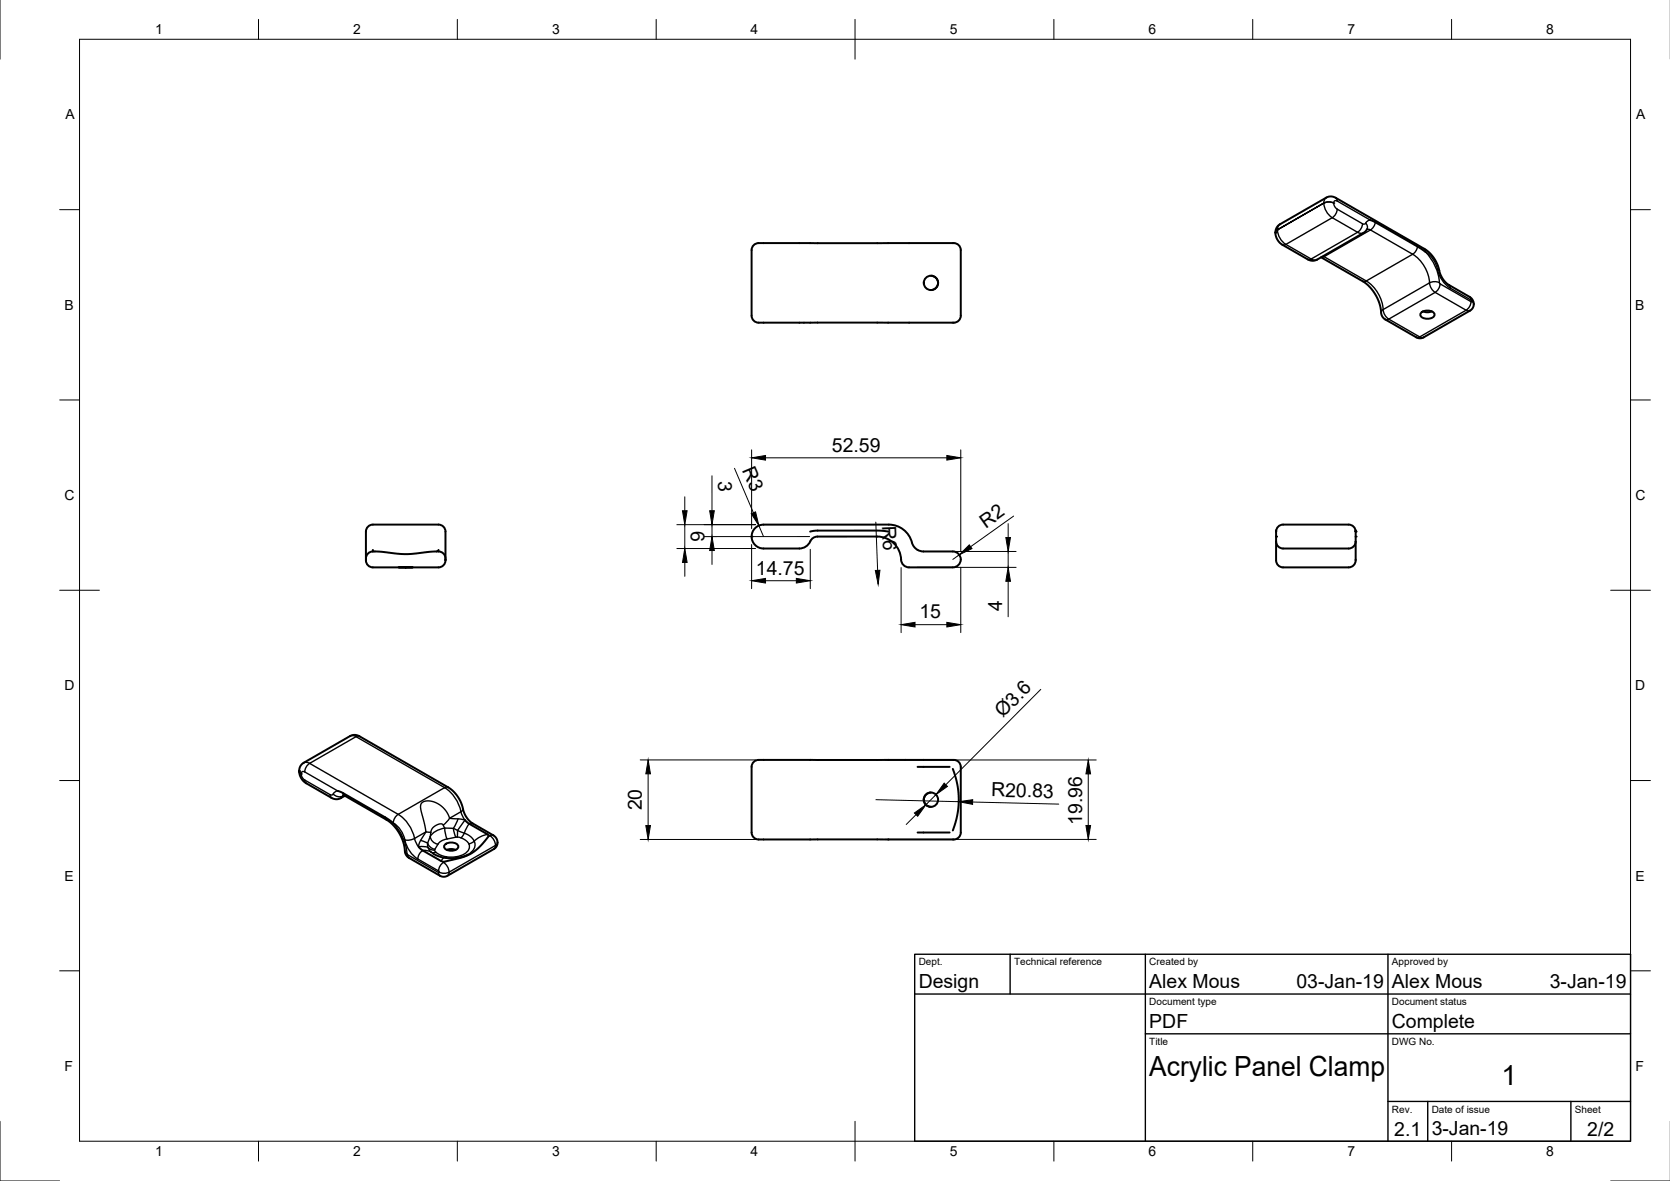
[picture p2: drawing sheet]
<svg xmlns="http://www.w3.org/2000/svg" width="420mm" height="297mm" viewBox="0 0 420 297" stroke-linecap="round" stroke-linejoin="round" font-family="sans-serif">
<!-- layer: Visible -->
<g fill="none" stroke="#000" stroke-width=".5">
<path d="M343.9 57.6l-.8 1-11.7 6.7-1 .3-1.3-.3-6.8-3.9-1-1.2-.4-1.6 .3-1.3 .8-.9 11.8-6.7 1-.3 .9 .2 23.5 13.6 1 1 .9 1.3 .7 1.3 .7 2.5 1.1 1.6 .8 .7 5.4 3.1 .6 .5 .4 1.2-.4 1.2-.5 .5-11.8 6.8-.7 .2-.8-.1-8.5-5-.5-.9-.4-2.2-.8-2.1-1.2-1.9-1.4-1.5-11.4-6.7M344.7 55.3l1.2 .6 10.7 6.1 2 1.3M189.6 61.7l1.2-.6h49.1a1.75 1.75 0 0 1 1.8 1.8v16.5a1.86 1.86 0 0 1-1.9 1.8h-48.6a1.92 1.92 0 0 1-2.1-1.8v-16.5zM234.2 69.4a1.8 1.8 0 0 1 1.8 1.8 1.8 1.8 0 0 1-1.8 1.8M357.5 78.7a2.35 2.35 0 0 1 3.4 .3 1.55 1.55 0 0 1-2 1.2 1.37 1.37 0 0 1-1.5-1.2zM360.2 78.3l-.8 .2-1.4-.2M93.8 138.3v.4M93.8 138.7a1.75 1.75 0 0 0-1.7 1.8M110.3 138.3v.4l-7.7 .7-8.8-.7M110.3 138.7a1.75 1.75 0 0 1 1.8 1.8M190.2 132.6l1.2-.6h.7l31.5-.1a6.1 6.1 0 0 1 6 5 3 3 0 0 0 2.7 1.8h6.6a2.07 2.07 0 0 1 2.7 1.3 2.07 2.07 0 0 1-1.3 2.6l-11.6 .1a2 2 0 0 1-2-1.9 6 6 0 0 0-6-5.8h-15a2.31 2.31 0 0 0-2.1 1.7 3 3 0 0 1-2.5 1.3h-9a3 3 0 0 1-2.8-2 3 3 0 0 1 .9-3.4zM223.4 133.7l-2.5-.3-15.3 .1-1.8 .2"/>
<path d="M321.1 133.7v2.5M321.1 136.2v4.7a1.76 1.76 0 0 0 1.7 1.8h16.5a1.86 1.86 0 0 0 1.8-2v-4.5M321.1 136.2a1.75 1.75 0 0 0 1.7 1.8h16.5a1.75 1.75 0 0 0 1.8-1.8M321.1 133.7a1.75 1.75 0 0 1 1.7-1.8h16.5a1.75 1.75 0 0 1 1.8 1.8M321.1 133.4v.3M321.1 133.4v.1M341.1 133.4v.3M341.1 133.5v.2M341.1 133.4v.1M341.1 133.7v2.5M341.1 133.7h.1M92.1 140.9v.1"/>
<path d="M92.1 141a1.75 1.75 0 0 0 1.7 1.7h16.5a1.75 1.75 0 0 0 1.8-1.7M100.3 142.7h3.6zM112.1 140.7v.2M112.1 140.7v-6.7a1.92 1.92 0 0 0-1.8-2.1h-16.5a1.92 1.92 0 0 0-1.7 2.1v6.9M112.1 140.7h.1M112.1 140.9v.1M75.3 193.9h.1M75.3 193.9l.5 .8M85 198.9l1.2 .5 10.7 6.2 1.9 1.3M86.3 199.9l11.9 6.9 1.5 1.7 1.1 1.8 .8 2 .4 2.3 .4 .8 8.6 5 .9 .1 .7-.2 11.7-6.8 .8-1v-1.2l-.7-1-5.6-3.3-1-.9-1-1.5-.6-2.2-.7-1.5-.9-1.3-1.2-1.1-23-13.3-.8-.3-1.4 .2-11.8 6.8-.7 .6-.4 .9v.9l.3 1.1 .6 .9 .8 .7 6.9 3.9 1.3 .1 1.6-.9M189.6 191.6l1.3-.5h49a1.75 1.75 0 0 1 1.8 1.8v16.5a1.86 1.86 0 0 1-1.9 1.7h-48.6a1.92 1.92 0 0 1-2.1-1.7v-16.5zM230.9 192.9h8"/>
<path d="M234.2 199.3a1.8 1.8 0 0 0-1.8 1.8 1.8 1.8 0 0 0 1.8 1.8M239.7 193.4l1.1 3.8 .4 3.9-.3 3.7-1.2 4.1M105.3 213l1.1 .9 4.6 2.7M109 214.7l2.1 .9 2.3 .3 2.3-.3 2-.6M111.9 212.5a2.35 2.35 0 0 1 3.4 .3 1.55 1.55 0 0 1-2.1 1.2 1.37 1.37 0 0 1-1.5-1.2zM114.6 213.8l-.8-.3-1.4 .3M117 206.3l1 .9 4.7 2.7M122.9 210.4l-2.3 2.7-2.1 1.6-2.3 .9-4.3 1.1M230.9 209.4h8"/>
<circle cx="234.2" cy="71.2" r="1.8"/>
<circle cx="234.2" cy="201.1" r="1.8"/>
</g>
<g fill="#000">
<circle cx="320.9" cy="58.5" r=".25"/>
<circle cx="189.1" cy="135" r=".25"/>
<circle cx="321.1" cy="135" r=".25"/>
<circle cx="341.1" cy="133.7" r=".25"/>
<circle cx="341.1" cy="135" r=".25"/>
<circle cx="75.3" cy="193.9" r=".25"/>
</g>
<!-- layer: Visible Narrow -->
<g fill="none" stroke="#000" stroke-width=".35">
<path d="M321.4 57.8l-.5 .7M321.4 57.8l.5 1.8 .7 1.1 .9 .8M322 56.4a1.51 1.51 0 0 0-.6 1.4M333.1 51.1l-11.7 6.7 11.7-6.7M333.1 51.1l.4 1.8 .8 1.1 .9 .8M333.1 51.1a2.73 2.73 0 0 1 2.4 0M333.7 49.7a1.51 1.51 0 0 0-.6 1.4M335.2 54.8l6.4 3.6M335.2 54.8l-11.7 6.7M335.5 51.1l.2 .7 .7 .8M336.1 49.8l.3 .8M336.4 52.6a2.72 2.72 0 0 1-1.2 2.2"/>
<path d="M336.4 50.6l8.3 4.7a1.33 1.33 0 0 0-1.1 .8M336.4 52.6l6.4 3.7M336.4 50.6l-.6-.1-.3 .6M341.6 58.4l-11.7 6.7M341.6 58.4a1.5 1.5 0 0 0 1.5 .2M342.8 56.3a2.72 2.72 0 0 1-1.2 2.1M343.6 56.1a.53 .53 0 0 1-.8 .2M343.6 56.1a1.34 1.34 0 0 1 .3 1.5M343.9 57.7l.9 .1M344.8 57.8l10.6 6.1M344.8 57.8l-11.7 6.8M346 55.9l-.3 .9-.9 1"/>
<path d="M323.5 61.5l6.4 3.6M323.5 61.5l-.9 .1M329.9 65.1l-.9 .1M329.9 65.1a1.5 1.5 0 0 0 1.5 .2M332.9 64.4l.2 .2M333.1 64.6l-.7 .1M333.1 64.6l10.6 6.1M343.7 70.7l-.8 .1M343.7 70.7a9.4 9.4 0 0 1 4.3 7.2M348 77.9l-.5 .7M348 77.9l.4 1.3 1 1.1M355.4 63.9l-11.7 6.8"/>
<path d="M355.4 63.9a9.4 9.4 0 0 1 4.3 7.2M356.6 62l-.3 .9-.9 1M358.3 62.6l.4 .8M358.7 63.4a6.7 6.7 0 0 1 2.9 4.3M358.7 63.4l-.1-.1a12.4 12.4 0 0 1 3.5 7.8M359.7 71.1l-11.7 6.8M359.7 71.1l.4 1.4 1 1M361.1 73.5l-11.7 6.8M361.1 73.5l7.8 4.5M361.6 67.7a7.5 7.5 0 0 0 3.3 4.8M361.6 67.7l.5 .4M362.1 71.1l-1.5-.3-.9 .3"/>
<path d="M362.1 71.1l.2 .3M362.3 71.4a2.72 2.72 0 0 1-1.2 2.1M362.3 71.4l7.8 4.5M364.5 71.7l.4 .8M364.9 72.5l5.2 3M368.9 78l-11.7 6.7M368.9 78l.5 .2 .5-.1M369.7 74.7l.4 .8M370.1 75.5l.2 .3M370.1 75.9a2.72 2.72 0 0 1-1.2 2.1M370.3 75.8l.5 .7M370.3 75.8l-.2 .1"/>
<path d="M349.4 80.3l7.8 4.4M349.4 80.3h-.9M357.2 84.7l-.9 .1M357.2 84.7l.5 .2 .5-.1M75.3 193.9l.5 .8M75.8 194.7l.1 .7 .8 .8M76.4 191.9a1.5 1.5 0 0 1 1.5 .1 2.72 2.72 0 0 0-1.2 2.1M76.7 194.1l8.3 4.8a1.33 1.33 0 0 0-1.2 .8M76.7 196.2l6.3 3.7M76.7 194.1h-.7l-.2 .6M76.7 196.2l.3 .8M83 199.9l.4 .8"/>
<path d="M83.8 199.7l.8 .5a1.86 1.86 0 0 0 1.6 0M83.8 199.7a.53 .53 0 0 1-.8 .2M86.3 199.5l.3 .6M86.4 200l-.2 .2M88.1 185.1a1.5 1.5 0 0 1 1.5 .2M89.6 185.3l-11.7 6.7 22.3 12.8 11.7-6.7M89.6 185.3l22.3 12.8M90.4 185.2l-.8 .1M111.9 198.1a9.4 9.4 0 0 1 4.1 6.1M112.7 198l-.8 .1M86.2 200.2l-.4 .5M86.6 200l-.4 .2"/>
<path d="M96.9 205.6l.4 .6M98.9 207a7.1 7.1 0 0 1 3.1 5l.7 1.4 .8 1.3 1.6 1.4M98.9 207l-.1-.1a12.4 12.4 0 0 1 3.6 7.8M98.9 207a2.72 2.72 0 0 1 1.3-2.2 9.4 9.4 0 0 1 4.1 6.1M101.9 214l.5 .7M102.4 214.7l.2 .3M102.5 215l7.8 4.5M102.6 215l.3 .8M104.3 210.9l.5 1.3 .5 .8M104.3 210.9l-1.5 .4h-.9M105.1 216.1l5.2 3M105.3 213l1.1-.1 1.3 .3"/>
<path d="M105.8 211.4l1.8 .7a2.41 2.41 0 0 0 1.8 1.5M107.2 209.2l-1.5 2.4-.4 1.4M107.2 209.2l-2.9 1.7M107.2 209.2l1.2 .1M107.7 213.2l.8 1.1M107.7 213.2l.5 .4 1.1 .2M108.3 210.4l-.7 1.7 .1 1.1M108.3 210.4a2.24 2.24 0 0 0 1.9 1.9M108.4 209.3l-.1 1.1M108.5 214.3l.5 .4M108.5 214.3l.5 .2 .7-.1M108.5 214.3a2.02 2.02 0 0 0-3.3 1.3l-.1 .4"/>
<path d="M109.3 213.8l.4 .6M109.4 213.6l-.1 .2M109.7 214.4l1.2 .7 1.4 .4M110.2 212.3l-.8 1.3M110.3 219.1l.2 .3M110.3 219.5l.4 .8M110.5 219.4l-.2 .1M111 216.6l.6 .3M111 216.6l.9 .1-.3 .2M111.6 216.9l1 1.1 .4 1.4M111.6 216.9a2.72 2.72 0 0 0-1.3 2.2M111.8 215.7l-.4 .2-.4 .7"/>
<path d="M111.9 208.3l.2 1.5 .4 1.2M111.9 208.3l2.2 .1M111.9 208.3l-.6-1h-.9l-1.5 .9-.5 1.1M111.9 208.3l-1.4 .4-1.1 .5-1.1 1.2M112.3 215.5l-.2 .3M112.5 211l-1.5 .5-.8 .8M113 219.4a2.73 2.73 0 0 1-2.5 0M113 219.4l-.1 .5-.3 .4M114.1 208.4l1 .5M114.1 208.4l.6 2.2M114.7 210.6l-2.2 .4M115.1 210.5l.9 .2"/>
<path d="M115.1 210.5l-.4 .1M115.1 208.9l1.7 .6M115.1 208.9v1.6M115.2 206l-1.1 2.4M116 204.2l-2.9 1.6-1.6 1.7M116 204.2l.5 1.3 .5 .8M116 210.7l1.3 .7 .7 .8M116.5 203.5l-.5 .7M116.8 209.5l1.5 .9 1 1.2M116.8 209.5l-.8 1.2M117 206.3l-1.9 2.6M117 206.3l-3.2-.4a.91 .91 0 0 1-1-.9l-1.3-1.8-1.7-1.2-2-.6-.9 .1-.6 .3-.4 .6-.1 .8 1.4 6"/>
<path d="M118 212.2a2.16 2.16 0 0 1-1.8 2.9l-1.8 .4h-2.1M118.9 207.1a1.05 1.05 0 0 0-1.4 .9l-.7 1.5M119.3 211.6a2.57 2.57 0 0 1-1.6 3.4M119.3 211.6l-1.3 .6M122.7 209.9l.5 .3M122.7 209.9l-1.8 .6-1.6 1.1M122.7 209.9l.2 .5 .3-.2M123.2 210.2l1 1 .5 1.4M124.1 210.1l-.9 .1M124.7 212.6l-11.7 6.8M124.7 212.6l-.1 .6-.4 .4M125.2 211.9l-.5 .7"/>
</g>
<g fill="#000">
<circle cx="321.4" cy="57.8" r=".18"/>
<circle cx="333.1" cy="51.1" r=".18"/>
<circle cx="335.5" cy="51.1" r=".18"/>
<circle cx="75.8" cy="194.7" r=".18"/>
</g>
<!-- layer: Border -->
<g fill="none" stroke="#000" stroke-width=".25">
<path d="M0 -.1v15M20 9.9h390.2v277.1h-390.2zM65 4.9v5M115.1 4.9v5M165.1 4.9v5M215.1 4.9v10M265.1 4.9v5M315.2 4.9v5M365.2 4.9v5M15 52.7h5M410.2 52.7h5M15 100.6h5"/>
<path d="M410.2 100.6h5M15 148.5h10M405.2 148.5h10M15 196.3h5M410.2 196.3h5M15 244.2h5M410.2 244.2h5M0 282v15h15M65 287v5M115.1 287v5M165.1 287v5M215.1 282v10"/>
<path d="M265.1 287v5M315.2 287v5M365.2 287v5M405.2 297h15"/>
</g>
<!-- layer: TitleBlock -->
<path d="M230.1 240h180.1v47h-180.1zM230.1 250h180.1M254.1 240v10M288.2 240v47M349.2 240v47M288.2 260h122M349.2 277h61M359.2 277v10M395.2 277v10" fill="none" stroke="#000" stroke-width=".35"/>
<!-- layer: Dimensions -->
<g fill="none" stroke="#000" stroke-width=".25">
<path d="M179.1 119.7v8.8M184.8 117.8l4.8 11.2M189.1 113.1v19.9M192.6 115.1h45.6M241.7 113.1v25.6M172.3 125v3.5M172.3 132v6M179.1 132v3M179.1 138.5v3.5M189.1 137v11.1M190.1 132h-19.8M190.1 138h-19.8"/>
<path d="M190.9 132.2l1.2 2.8M203.7 135h-26.6M203.9 138.2v9.9M220.3 131.3l.5 12.2M234.3 138.7h21.3M241.3 139.5l-1.6 1.2M253.6 131.7v3.5M253.6 138.7v4M255 129.8l-10.8 7.7M172.3 141.5v3.5M192.6 146.1h7.8M226.7 142.8v16.3"/>
<path d="M230.2 157.1h8M230.7 142.7h24.9M241.7 142.7v16.4M253.6 146.2v8.9M261.9 173.4l-23.9 24M161.1 191.1h29M163.1 194.6v13M222.7 191.1h53.1M235.5 199.9l-2.6 2.5M273.8 194.6v13M161.1 211.1h60.3M220.4 201.1l20.8 .5"/>
<path d="M222.7 211.1h53.1M230.5 204.9l-2.5 2.5M244.7 201.7l21.7 .5"/>
</g>
<g fill="#000" stroke="#000" stroke-width=".25">
<path d="M189.1 115.1l3.5-.5v1.1zM238.2 114.6l3.5 .5-3.5 .6zM171.7 128.5h1.2l-.6 3.5zM178.5 128.5h1.2l-.6 3.5zM179.1 135l.6 3.5h-1.1zM189 129.2l1.1-.5 .8 3.5zM241.3 139.5l2.6-2.5 .6 1zM253.1 135.2h1.1l-.6 3.5zM172.3 138l.6 3.5h-1.2zM189.1 146.1l3.5-.6v1.1zM200.4 145.5l3.5 .6-3.5 .5zM220.2 143.5l1.2-.1-.5 3.6z"/>
<path d="M226.7 157.1l3.5-.6v1.2zM238.2 156.5l3.5 .6-3.5 .6zM253.6 142.7l.6 3.5h-1.1zM163.1 191.1l.6 3.5h-1.2zM237.5 197l.9 .8-2.9 2.1zM273.8 191.1l.6 3.5h-1.2zM162.5 207.6h1.2l-.6 3.5zM230.1 204.5l2.8-2.1-2 2.9zM241.2 201.6l3.5-.5v1.2zM273.2 207.6h1.2l-.6 3.5z"/>
</g>
<g font-size="7">
<text x="289.2" y="270.5">Acrylic Panel Clamp</text>
<text x="377.8" y="272.9">1</text>
</g>
<g font-size="4.9">
<text x="209.3" y="113.6">52.59</text>
<text x="186.7" y="118.2" transform="rotate(67 186.7 118.2)">R3</text>
<text x="180.7" y="121" transform="rotate(90 180.7 121)">3</text>
<text x="173.8" y="133.6" transform="rotate(90 173.8 133.6)">6</text>
<text x="221.9" y="132.4" transform="rotate(88 221.9 132.4)">R6</text>
<text x="248" y="132.9" transform="rotate(-35 248 132.9)">R2</text>
<text x="190.2" y="144.5">14.75</text>
<text x="231.3" y="155.6">15</text>
<text x="252.1" y="153.7" transform="rotate(-90 252.1 153.7)">4</text>
<text x="252.3" y="180.6" transform="rotate(-45 252.3 180.6)">Ø3.6</text>
<text x="161.5" y="203.8" transform="rotate(-90 161.5 203.8)">20</text>
<text x="249.4" y="200.3" transform="rotate(1 249.4 200.3)">R20.83</text>
<text x="272.2" y="207.4" transform="rotate(-90 272.2 207.4)">19.96</text>
<text x="231.1" y="248.5">Design</text>
<text x="289.2" y="248.5">Alex Mous</text>
<text x="326.2" y="248.5">03-Jan-19</text>
<text x="350.2" y="248.5">Alex Mous</text>
<text x="389.9" y="248.5">3-Jan-19</text>
<text x="289.2" y="258.5">PDF</text>
<text x="350.2" y="258.5">Complete</text>
<text x="350.8" y="285.7">2.1</text>
<text x="360.2" y="285.5">3-Jan-19</text>
<text x="399.3" y="285.7">2/2</text>
</g>
<g font-size="3.5">
<text x="39" y="8.6">1</text>
<text x="88.9" y="8.6">2</text>
<text x="138.9" y="8.6">3</text>
<text x="188.9" y="8.6">4</text>
<text x="238.9" y="8.6">5</text>
<text x="288.9" y="8.6">6</text>
<text x="339" y="8.6">7</text>
<text x="389" y="8.6">8</text>
<text x="16.4" y="30.1">A</text>
<text x="411.7" y="30.1">A</text>
<text x="16.2" y="77.9">B</text>
<text x="411.4" y="77.9">B</text>
<text x="16.3" y="125.8">C</text>
<text x="411.5" y="125.8">C</text>
<text x="16.2" y="173.6">D</text>
<text x="411.4" y="173.6">D</text>
<text x="16.3" y="221.5">E</text>
<text x="411.5" y="221.5">E</text>
<text x="16.3" y="269.4">F</text>
<text x="411.5" y="269.4">F</text>
<text x="39" y="290.8">1</text>
<text x="88.9" y="290.8">2</text>
<text x="138.9" y="290.8">3</text>
<text x="188.9" y="290.8">4</text>
<text x="238.9" y="290.8">5</text>
<text x="288.9" y="290.8">6</text>
<text x="339" y="290.8">7</text>
<text x="389" y="290.8">8</text>
</g>
<g font-size="2.5">
<text x="231.1" y="242.8">Dept.</text>
<text x="255.1" y="242.8">Technical reference</text>
<text x="289.2" y="242.8">Created by</text>
<text x="350.2" y="242.8">Approved by</text>
<text x="289.2" y="252.8">Document type</text>
<text x="350.2" y="252.8">Document status</text>
<text x="289.2" y="262.8">Title</text>
<text x="350.2" y="262.8">DWG No.</text>
<text x="350.2" y="279.8">Rev.</text>
<text x="360.2" y="279.8">Date of issue</text>
<text x="396.2" y="279.8">Sheet</text>
</g>
</svg>
